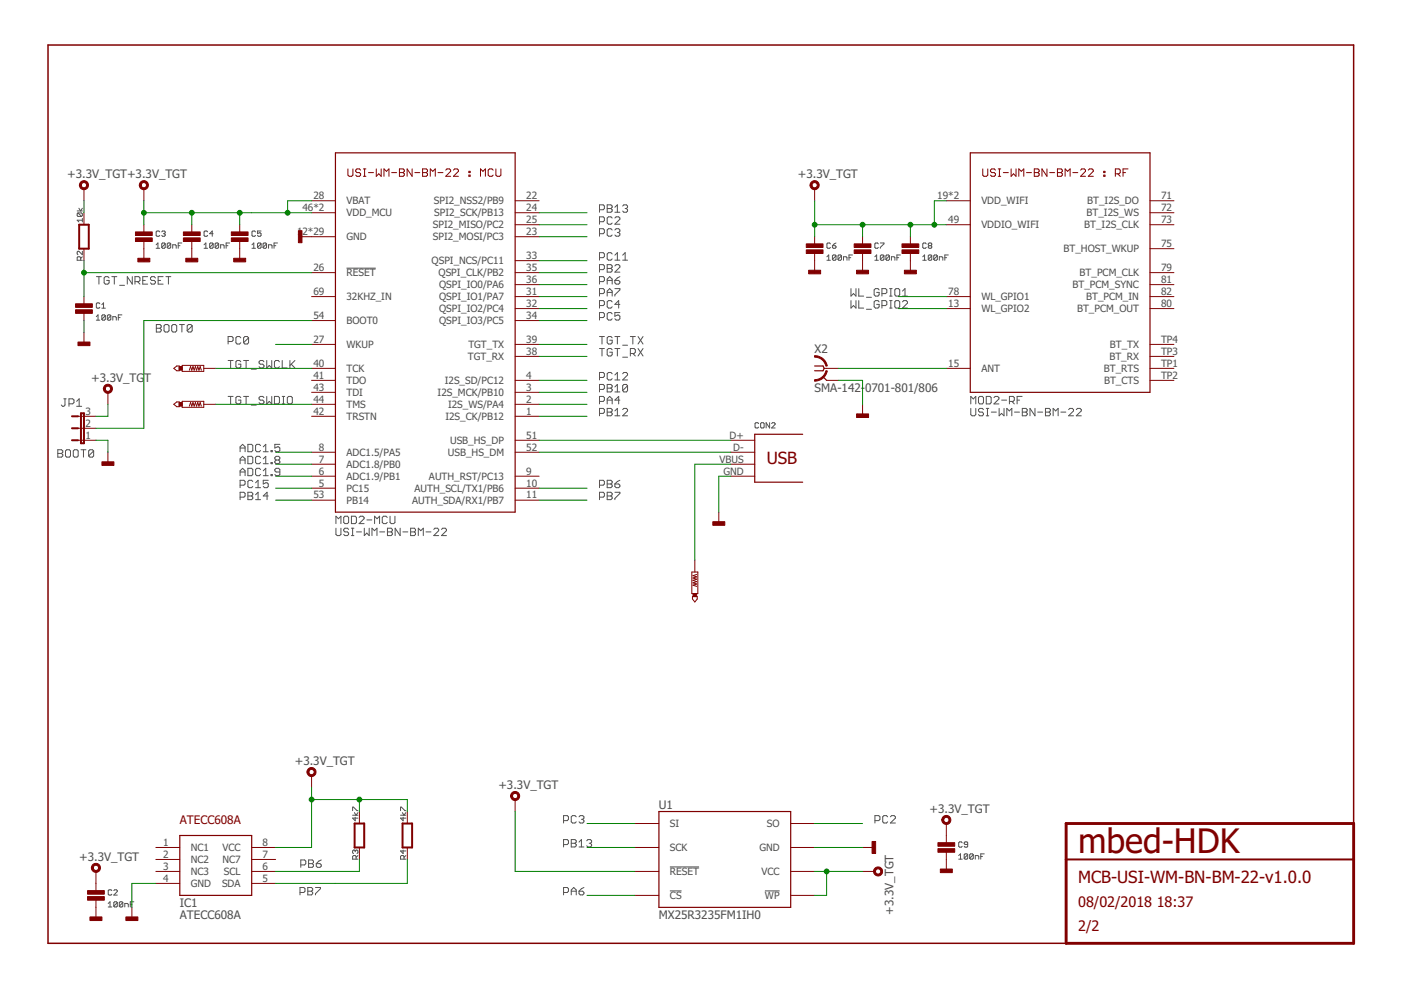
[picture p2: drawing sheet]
<svg xmlns="http://www.w3.org/2000/svg" width="297mm" height="210mm" viewBox="0 0 297 210" stroke-linecap="round" stroke-linejoin="round" font-family="sans-serif">
<g fill="none" stroke="#505050" stroke-width=".21">
<path d="M16.4 44.7h1.1M16.5 45.1h.8l.2 .2-.2 .6M16.5 45.1l-.1 .2 .1 .6h.8M16.5 45.1l.8 .8M16.7 44.2l.4 .5 .4-.5M17.1 55.2v-.6l-.2-.2h-.4l-.1 .2v.6h1.1M17.5 46.7h-1.1l.3 .4M17.5 46.3v.8M17.5 53.3v.7l-.8-.7-.3 .1v.4l.1 .2M17.5 54.4l-.4 .4M20.4 58.7h1.1M21 58.7v1.5"/>
<path d="M23.1 58.9l-.2-.2h-.6l-.2 .2v1.1l.2 .2h.6l.2-.2v-.5h-.5M23.7 58.7h1.1M24.2 58.7v1.5M28 58.7v1.5l-1-1.5v1.5M28.6 59.7h.8l.3-.2v-.6l-.3-.2h-.8v1.5M29.1 59.7l.6 .5M30.3 59.5h.5M31.3 58.7h-1v1.5h1M33 58.9l-.3-.2h-.5l-.3 .2v.3l.3 .3h.5l.3 .2v.3l-.3 .2h-.5l-.3-.2M33.1 52.6h.8M33.1 51.9l.4-.4v1.1M33.5 59.5h.6"/>
<path d="M33.9 49.2l-.2-.2h-.4l-.2 .2v.7l.2 .2h.4l.2-.2M34.3 49.2l.2-.2h.3l.2 .2-.2 .4M34.6 58.7h-1.1v1.5h1.1M34.6 49.6h.2M34.8 49.6l.2 .1-.2 .4h-.3l-.2-.2M35 51.7v.8l-.2 .1h-.3l-.2-.1M35 51.7l-.2-.2h-.3l-.2 .2v.8M35 51.7l-.7 .8M35.2 58.7h1M35.7 58.7v1.5M36.2 51.7v.8l-.2 .1h-.4l-.1-.1M36.2 51.7l-.2-.2h-.4l-.1 .2v.8"/>
<path d="M36.2 51.7l-.7 .8M36.6 52.6v-.7h.6l.2 .2v.5M37.8 52.1h.4M38.5 51.5h-.7v1.1M43.3 52.6h.7M43.3 51.9l.3-.4v1.1M44 49.2l-.2-.2h-.3l-.2 .2v.7l.2 .2h.3l.2-.2M45.2 51.7v.8l-.2 .1h-.4l-.2-.1M45.2 51.7l-.2-.2h-.4l-.2 .2v.8M45.2 51.7l-.8 .8M45.2 49.6h-.8l.6-.6v1.1M46.4 51.7v.8l-.2 .1h-.4l-.2-.1"/>
<path d="M46.4 51.7l-.2-.2h-.4l-.2 .2v.8M46.4 51.7l-.8 .8M46.8 52.6v-.7h.5l.2 .2v.5M47.9 52.1h.4M48.7 51.5h-.8v1.1M53.4 51.9l.4-.4v1.1M53.4 52.6h.8M54.2 49.2l-.2-.2h-.4l-.2 .2v.7l.2 .2h.4l.2-.2M55.4 51.7v.8l-.2 .1h-.4l-.2-.1M55.4 49h-.8v.6l.4-.2 .4 .2v.3l-.2 .2h-.4l-.2-.2M55.4 51.7l-.2-.2h-.4l-.2 .2v.8M55.4 51.7l-.8 .8"/>
<path d="M56.5 51.7v.8l-.2 .1h-.3l-.2-.1M56.5 51.7l-.2-.2h-.3l-.2 .2v.8M56.5 51.7l-.7 .8M56.9 52.6v-.7h.6l.2 .2v.5M58.1 52.1h.4M58.8 51.5h-.7v1.1M73.5 56.9h6.2M127.1 54.6h.8l.2-.2v-.6l-.2-.2h-.8v1.6M127.1 49.6h.8l.2-.3v-.5l-.2-.3h-.8v1.6M127.1 59.7h.8l.2-.2v-.6l-.2-.2h-.8v1.5M127.1 44.5h.8l.2-.3v-.5l-.2-.3h-.8v1.6M127.1 47h.8l.2-.2v-.6l-.2-.2h-.8v1.5"/>
<path d="M127.1 57.2h.8l.2-.3v-.5l-.2-.3h-.8v1.6M128.7 59.5h1.1M128.7 43.4h.8l.3 .3v.2l-.3 .3 .3 .3v.2l-.3 .3h-.8zM128.7 56.1h.8l.3 .3v.2l-.3 .3 .3 .3v.2l-.3 .3h-.8zM128.7 44.2h.8M128.7 56.9h.8M129.8 53.8l-.3-.2h-.5l-.3 .2v1.1l.3 .3h.5l.3-.3M129.8 48.8l-.3-.3h-.5l-.3 .3v1l.3 .3h.5l.3-.3M129.8 46.2l-.3-.2h-.5l-.3 .2v1.1l.3 .2h.5l.3-.2M130.4 55.2h1M130.4 59.5h.8l.2 .2v.3l-.2 .2h-.6l-.2-.2zM130.4 48.8l.2-.3h.6l.2 .3v.2l-.2 .3"/>
<path d="M130.4 46.2l.2-.2h.6l.2 .2v.3l-1 1h1M130.4 56.4l.2-.3h.6l.2 .3v.2l-1 1.1h1M130.4 45h1M130.4 43.9l.5-.5v1.6M130.4 54.1l.5-.5v1.6M130.9 49.3h.3M131.2 49.3l.2 .3v.2l-.2 .3h-.6l-.2-.3M131.4 58.7l-1 .8M132 55.2h1.1M132 43.7l.3-.3h.5l.3 .3v.2l-.3 .3M132 54.1l.5-.5v1.6M132.5 44.2h.3"/>
<path d="M132.8 44.2l.3 .3v.2l-.3 .3h-.5l-.3-.3M175.3 55.2h.8M175.3 54.4l.4-.3v1.1M176.1 51.7l-.2-.2h-.4l-.2 .2v.8l.2 .1h.4l.2-.1M176.5 52.1h.6l.1 .4-.1 .1h-.4l-.2-.1zM177.2 54.3v.7l-.1 .2h-.4l-.2-.2M177.2 54.3l-.1-.2h-.4l-.2 .2v.7M177.2 54.3l-.7 .7M177.2 51.5l-.7 .6M178.4 54.3v.7l-.2 .2h-.4l-.1-.2M178.4 54.3l-.2-.2h-.4l-.1 .2v.7M178.4 54.3l-.7 .7"/>
<path d="M178.8 55.2v-.8h.6l.2 .2v.6M180 54.6h.4M180.7 54.1h-.7v1.1M185.5 55.2h.7M185.5 54.4l.4-.3v1.1M186.2 51.7l-.1-.2h-.4l-.2 .2v.8l.2 .1h.4l.1-.1M186.6 51.5h.8v.2l-.8 .8v.1M187.4 54.3v.7l-.2 .2h-.4l-.2-.2M187.4 54.3l-.2-.2h-.4l-.2 .2v.7M187.4 54.3l-.8 .7M188.6 54.3v.7l-.2 .2h-.4l-.2-.2M188.6 54.3l-.2-.2h-.4l-.2 .2v.7"/>
<path d="M188.6 54.3l-.8 .7M189 55.2v-.8h.5l.2 .2v.6M190.2 54.6h.3M190.9 54.1h-.7v1.1M195.6 54.4l.4-.3v1.1M195.6 55.2h.8M196.4 51.7l-.2-.2h-.4l-.2 .2v.8l.2 .1h.4l.2-.1M197 52.1l-.2 .2 .2 .3h.4l.1-.1-.1-.4M197 52.1l-.2-.2 .2-.4h.4l.1 .2-.1 .4M197 52.1h.4M197.5 54.3v.7l-.1 .2h-.4l-.2-.2M197.5 54.3l-.1-.2h-.4l-.2 .2v.7"/>
<path d="M197.5 54.3l-.7 .7M198.7 54.3v.7l-.2 .2h-.3l-.2-.2M198.7 54.3l-.2-.2h-.3l-.2 .2v.7M198.7 54.3l-.7 .7M199.2 55.2v-.8h.5l.2 .2v.6M200.3 54.6h.4M201.1 54.1h-.8v1.1M20.4 67.1l.4-.3v1.1M20.4 67.9h.8M21.2 64.4l-.2-.2h-.4l-.2 .2v.8l.2 .1h.4l.2-.1M21.6 65.3h.7M21.6 64.6l.3-.4v1.1"/>
<path d="M22.3 67v.7l-.2 .2h-.3l-.2-.2M22.3 67l-.2-.2h-.3l-.2 .2v.7M22.3 67l-.7 .7M23.5 67v.7l-.2 .2h-.4l-.1-.2M23.5 67l-.2-.2h-.4l-.1 .2v.7M23.5 67l-.7 .7M23.9 67.9v-.8h.6l.2 .2v.6M25.1 67.3h.4M25.4 60.5h1M25.8 66.8h-.7v1.1M33.1 68.8h.8l.3 .3v.2l-.3 .3 .3 .3v.2l-.3 .3h-.8zM33.1 69.6h.8"/>
<path d="M35 68.8h.6l.2 .3v1l-.2 .3h-.6l-.2-.3v-1zM36.4 69.1l.3-.3h.5l.3 .3v1l-.3 .3h-.5l-.3-.3zM38.1 68.8h1M38.6 68.8v1.6M40.7 69.1l-.2-.3h-.6l-.2 .3v1M40.7 69.1v1l-.2 .3h-.6l-.2-.3M40.7 69.1l-1 1M48.4 76.4h1M48.4 72.4h.8l.2-.3v-.5l-.2-.2h-.8v1.5M48.9 76.4v1.6M51.1 71.6l-.3-.2h-.5l-.3 .2v1.1l.3 .2h.5l.3-.2M51.1 76.7l-.3-.3h-.5l-.3 .3v1l.3 .3h.5l.3-.3v-.5h-.6"/>
<path d="M51.6 76.4h1.1M52.2 76.4v1.6M52.7 71.6l-.3-.2h-.5l-.3 .2v1.1M52.7 71.6v1.1l-.3 .2h-.5l-.3-.2M52.7 71.6l-1.1 1.1M53.3 78.3h1M56 76.7l-.3-.3h-.5l-.3 .3v.3l.3 .2h.5l.3 .3v.2l-.3 .3h-.5l-.3-.3M56.6 76.4v1.6l.5-.5 .5 .5v-1.6M59.2 76.7l-.2-.3h-.5l-.3 .3v1l.3 .3h.5l.2-.3M59.8 76.4v1.6h1.1M61.5 76.4v1.6M61.7 77.2l.8 .8"/>
<path d="M62.5 76.4l-1 1.1M127.1 67.3h.8l.2-.2v-.6l-.2-.2h-.8v1.6M127.1 62.3h.8l.2-.3v-.5l-.2-.3h-.8v1.6M127.1 64.8h.8l.2-.3v-.5l-.2-.3h-.8v1.6M127.1 71.4h1M127.1 73.9h1M127.6 71.4v1.5M127.6 73.9v1.6M128.7 60.2v-1l.6-.5 .5 .5v1M128.7 62.8v-1.1l.6-.5 .5 .5v1.1M128.7 62h1.1M129.8 64l-.3-.3h-.5l-.3 .3v1l.3 .3h.5l.3-.3"/>
<path d="M129.8 66.5l-.3-.2h-.5l-.3 .2v1.1l.3 .3h.5l.3-.3M129.8 71.6l-.3-.2h-.5l-.3 .2v1.1l.3 .2h.5l.3-.2v-.6h-.5M129.8 74.2l-.3-.3h-.5l-.3 .3v1l.3 .3h.5l.3-.3v-.5h-.5M129.8 79.2l-.3-.2h-.5l-.3 .2v1.1l.3 .3h.5l.3-.3M130.4 61.2h1v.3l-1 1v.3M130.4 79.5l.5-.5v1.6M130.4 71.4h1M130.4 73.9h1M130.9 71.4v1.5M130.9 73.9v1.6M131.4 66.3h-1v.8l.5-.3h.3l.2 .3v.5l-.2 .3h-.6l-.2-.3M131.4 64.5h-1l.8-.8v1.6"/>
<path d="M132 79.2l.3-.2h.5l.3 .2v.3l-1.1 1.1h1.1M132 73.2h1.1M132 75.7h1.1M133.6 71.4h1.1M133.6 75h.8l.3-.3v-.5l-.3-.3h-.8v1.6M134.2 71.4v1.5M134.2 75l.5 .5M135.3 71.4l1 1.5M135.3 73.9l1 1.6M136.3 71.4l-1 1.5M136.3 73.9l-1 1.6M180.4 61.2v1.6l.6-.5 .5 .5v-1.6"/>
<path d="M180.4 63.7v1.6l.6-.5 .5 .5v-1.6M182.1 63.7v1.6h1M182.1 61.2v1.6h1M183.7 63h1.1M183.7 65.6h1.1M186.4 61.5l-.3-.3h-.5l-.3 .3v1l.3 .3h.5l.3-.3v-.5h-.5M186.4 64l-.3-.3h-.5l-.3 .3v1l.3 .3h.5l.3-.3v-.5h-.5M187 62.3h.8l.2-.3v-.5l-.2-.3h-.8v1.6M187 64.8h.8l.2-.3v-.5l-.2-.3h-.8v1.6M188.6 61.2h.5M188.6 63.7h.5M188.6 65.3h.5"/>
<path d="M188.6 62.8h.5M188.9 61.2v1.6M188.9 63.7v1.6M190 61.2h.5l.3 .3v1l-.3 .3h-.5l-.3-.3v-1zM190 63.7h.5l.3 .3v1l-.3 .3h-.5l-.3-.3v-1zM191.3 64l.3-.3h.5l.3 .3v.3l-1.1 1h1.1M191.3 62.8h1.1M191.3 61.7l.6-.5v1.6M12.3 95.4h.7l.3 .2v.3l-.3 .2 .3 .3v.3l-.3 .2h-.7zM12.3 96.1h.7M13.5 84.6h.5M13.8 84.6v1.3l-.3 .2h-.2l-.3-.2"/>
<path d="M13.9 95.6l.3-.2h.5l.2 .2v1.1l-.2 .2h-.5l-.3-.2zM14.6 85.6h.8l.3-.3v-.5l-.3-.2h-.8v1.5M15.8 95.4h.5l.3 .2v1.1l-.3 .2h-.5l-.3-.2v-1.1zM16.3 86.1h1M16.3 85.1l.5-.5v1.5M17.2 95.4h1M17.7 95.4v1.5M19.9 95.6l-.3-.2h-.5l-.3 .2v1.1M19.9 95.6v1.1l-.3 .2h-.5l-.3-.2M19.9 95.6l-1.1 1.1M48.4 84.1h1M48.9 84.1v1.5"/>
<path d="M50.9 95.8v-1.1l.5-.5 .6 .5v1.1M50.9 98.3v-1l.5-.5 .6 .5v1M50.9 95h1.1M50.9 97.5h1.1M51.1 84.3l-.3-.2h-.5l-.3 .2v1.1l.3 .2h.5l.3-.2v-.6h-.6M51.6 84.1h1.1M52.2 84.1v1.5M52.6 94.2h.7l.3 .3v1l-.3 .3h-.7zM52.6 96.8h.7l.3 .2v1.1l-.3 .2h-.7zM52.6 99.3h.7l.3 .2v1.1l-.3 .3h-.7zM53.3 85.9h1M55.2 94.5l-.2-.3h-.5l-.3 .3v1l.3 .3h.5l.2-.3"/>
<path d="M55.2 97l-.2-.2h-.5l-.3 .2v1.1l.3 .2h.5l.2-.2M55.2 99.5l-.2-.2h-.5l-.3 .2v1.1l.3 .3h.5l.2-.3M55.8 95.8h1.1M55.8 94.7l.5-.5v1.6M55.8 97.3l.5-.5v1.5M55.8 99.8l.5-.5v1.6M55.8 98.3h1.1M56 84.3l-.3-.2h-.5l-.3 .2v.3l.3 .2h.5l.3 .3v.3l-.3 .2h-.5l-.3-.2M56.6 84.1v1.5l.5-.5 .5 .5v-1.5M57.5 95.5h.2v.3h-.2zM57.5 98.1h.2v.2h-.2zM58.2 84.1h.8l.2 .2v1.1l-.2 .2h-.8z"/>
<path d="M58.5 97.5l-.2-.2v-.3l.2-.2h.6l.2 .2v.3l-.2 .2M58.5 97.5l-.2 .3v.3l.2 .2h.6l.2-.2v-.3l-.2-.3M58.5 97.5h.6M59.3 94.2h-1v.8l.5-.3h.3l.2 .3v.5l-.2 .3h-.6l-.2-.3M59.8 84.1h.6M59.8 85.6h.6M60.1 84.1v1.5M60.9 84.3l.3-.2h.5l.3 .2v1.1l-.3 .2h-.5l-.3-.2zM127.1 87.7h.8l.2-.3v-.6l-.2-.2h-.8v1.6M127.1 85.1h.8l.2-.3v-.5l-.2-.2h-.8v1.5M127.1 80h.8l.2-.2v-.6l-.2-.2h-.8v1.6M127.1 82.6h.8l.2-.3v-.5l-.2-.3h-.8v1.6"/>
<path d="M128.7 86.6h.8l.3 .2v.3l-.3 .3 .3 .3v.2l-.3 .3h-.8zM128.7 87.4h.8M128.7 84.8h1.1M128.7 81.5h.8l.3 .3v.2l-.3 .3 .3 .3v.2l-.3 .3h-.8zM128.7 85.6v-1l.6-.5 .5 .5v1M128.7 82.3h.8M130.4 88.2h1M130.4 82l.5-.5v1.6M130.4 87.1l.5-.5v1.6M130.4 80.6h1M130.4 83.1h1M131.4 84.8h-1l.8-.7v1.5"/>
<path d="M132 86.8l.3-.2h.5l.3 .2v.3l-1.1 1.1h1.1M133.1 81.8v1l-.3 .3h-.5l-.3-.3M133.1 81.8l-.3-.3h-.5l-.3 .3v1M133.1 81.8l-1.1 1M160.8 89.8l-.1-.2h-.4l-.2 .2v.8l.2 .1h.4l.1-.1M161.4 89.6h.4l.2 .2v.8l-.2 .1h-.4l-.1-.1v-.8zM163.2 89.6v1.1l-.8-1.1v1.1M163.6 89.8l.2-.2h.3l.2 .2-.7 .9h.7M205.8 85.6v-1.5l.6 .5 .5-.5v1.5M205.8 86.6v1.3l.3 .3h.5l.3-.3v-1.3M207.5 84.3l.2-.2h.6l.2 .2v1.1l-.2 .2h-.6l-.2-.2zM208.5 86.8l-.2-.2h-.6l-.2 .2v.3l.2 .3h.6l.2 .3v.2l-.2 .3h-.6l-.2-.3"/>
<path d="M209.1 88.2h.5M209.1 86.6h.5M209.1 84.1h.8l.2 .2v1.1l-.2 .2h-.8zM209.4 86.6v1.6M210.2 87.4h1M210.7 84.3l.3-.2h.5l.3 .2v.3l-1.1 1h1.1M211.8 86.6v1.6l.5-.5 .6 .5v-1.6M212.4 84.8h1M213.5 88.2v-1.6l.5 .5 .5-.5v1.6M214 85.1h.8l.3-.3v-.5l-.3-.2h-.8v1.5M214.5 85.1l.6 .5M215.1 87.4h1.1"/>
<path d="M215.6 84.8h.6M216.7 84.1h-1.1v1.5M216.7 86.6h.8l.3 .2v.3l-.3 .3 .3 .3v.2l-.3 .3h-.8zM216.7 87.4h.8M219.4 86.6v1.6l-1-1.6v1.6M220 87.4h1.1M221.7 86.6h.7l.3 .2v.3l-.3 .3 .3 .3v.2l-.3 .3h-.7zM221.7 87.4h.7M223.3 88.2v-1.6l.5 .5 .5-.5v1.6M224.9 87.4h1.1M226.6 86.8l.2-.2h.6l.2 .2v.3l-1 1.1h1M228.2 86.8l.3-.2h.5l.3 .2v.3l-1.1 1.1h1.1"/>
<path d="M50.9 102.9h.8l.3-.3v-.5l-.3-.3h-.8v1.6M50.9 105.4h.8l.3-.2v-.6l-.3-.2h-.8v1.5M50.9 100.9v-1.1l.5-.5 .6 .5v1.1M50.9 100.1h1.1M52.6 104.4h.7l.3 .2v.3l-.3 .3 .3 .2v.3l-.3 .2h-.7zM52.6 105.2h.7M53.6 102.1l-.3-.3h-.5l-.2 .3v1l.2 .3h.5l.3-.3M54.2 103.4h1M54.2 105.9h1M54.2 102.4l.5-.6v1.6M54.2 104.9l.5-.5v1.5M55.8 100.9h1.1"/>
<path d="M56.9 101.8h-1.1v.8l.5-.2h.3l.3 .2v.5l-.3 .3h-.5l-.3-.3M56.9 105.2h-1.1l.8-.8v1.5M57.5 100.6h.2v.3h-.2zM59.3 100.1h-.8l-.2-.3v-.3l.2-.2h.6l.2 .2v1.1l-.2 .3h-.6l-.2-.3M71.2 111v-1.5l.6 .5 .5-.5v1.5M71.2 112v1.3l.3 .3h.5l.3-.3v-1.3M73.1 109.5h.6l.2 .2v1.1l-.2 .2h-.6l-.2-.2v-1.1zM73.9 112.2l-.2-.2h-.6l-.2 .2v.3l.2 .3h.6l.2 .2v.3l-.2 .3h-.6l-.2-.3M74.5 113.6h.5M74.5 112h.5M74.5 109.5h.8l.3 .2v1.1l-.3 .2h-.8zM74.8 112v1.6"/>
<path d="M75.6 112.8h1M76.1 109.7l.3-.2h.5l.3 .2v.3l-1.1 1h1.1M77.2 112v1.6l.6-.6 .5 .6v-1.6M77.8 110.2h1M78.9 113.6v-1.6l.5 .5 .5-.5v1.6M79.4 111v-1.5l.5 .5 .6-.5v1.5M80.5 112.8h1.1M82.1 109.7l-.3-.2h-.5l-.3 .2v1.1l.3 .2h.5l.3-.2M82.1 112h.8l.3 .2v.3l-.3 .3 .3 .2v.3l-.3 .3h-.8zM82.1 112.8h.8M82.7 109.5v1.3l.3 .2h.5l.2-.2v-1.3M84.8 112v1.6l-1-1.6v1.6"/>
<path d="M85.4 112.8h1.1M87.1 112h.7l.3 .2v.3l-.3 .3 .3 .2v.3l-.3 .3h-.7zM87.1 112.8h.7M88.7 113.6v-1.6l.5 .5 .5-.5v1.6M90.3 112.8h1.1M92 112.2l.2-.2h.6l.2 .2v.3l-1 1.1h1M93.6 112.2l.3-.2h.5l.3 .2v.3l-1.1 1.1h1.1M127.1 102.9h.8l.2-.3v-.5l-.2-.3h-.8v1.6M127.1 105.4h.8l.2-.2v-.6l-.2-.2h-.8v1.5M128.7 101.8h.8l.3 .3v.3l-.3 .2 .3 .3v.2l-.3 .3h-.8zM128.7 104.4h.8l.3 .2v.3l-.3 .3 .3 .2v.3l-.3 .2h-.8zM128.7 102.6h.8"/>
<path d="M128.7 105.2h.8M130.4 102.6h.8l.2 .3v.2l-.2 .3h-.6l-.2-.3zM130.4 104.4h1v.2l-1 1.1v.2M131.4 101.8l-.5 .3-.5 .5M74.8 171.9v-.8l1.1 .8M74.8 172.8h1.1M75.1 172.3l.4 .5 .4-.5M75.3 173.3v.7l-.5-.5h1.1M84.9 172.8h1.1M84.9 171.9v-.8l1.1 .8M85.3 172.3l.4 .5 .3-.5M85.5 173.3v.7l-.6-.5h1.1"/>
<path d="M119.5 179.1h.8l.2-.3v-.5l-.2-.3h-.8v1.6M119.5 174h.8l.2-.3v-.5l-.2-.3h-.8v1.6M121.1 178h.8l.3 .3v.2l-.3 .3 .3 .3v.2l-.3 .3h-.8zM121.1 178.8h.8M122.2 173.2l-.3-.3h-.5l-.3 .3v1l.3 .3h.5l.3-.3M122.8 173.2l.2-.3h.5l.3 .3v.3l-.3 .2M122.8 179.6h1M122.8 178.5l.5-.5v1.6M123.3 173.7h.2M123.5 173.7l.3 .3v.2l-.3 .3h-.5l-.2-.3M124.4 178.3l.3-.3h.5l.2 .3v.2l-.2 .3M124.9 178.8h.3"/>
<path d="M125.2 178.8l.2 .3v.2l-.2 .3h-.5l-.3-.3M185.5 174h.8l.3-.3v-.5l-.3-.3h-.8v1.6M188.2 173.2l-.3-.3h-.5l-.2 .3v1l.2 .3h.5l.3-.3M188.8 173.2l.2-.3h.6l.2 .3v.3l-1 1h1M204 178.7l-.2-.2h-.3l-.2 .2v.7l.2 .2h.3l.2-.2M205.2 179h-.6l-.2-.1 .2-.4h.4l.2 .2v.7l-.2 .2h-.4l-.2-.2M22.9 191.6l.4-.4v1.1M22.9 192.3h.8M23.7 188.8l-.2-.1h-.4l-.2 .1v.8l.2 .2h.4l.2-.2M24.1 188.8l.2-.1 .6 .1v.2l-.8 .8h.8M24.9 191.4v.7l-.2 .2-.6-.2M24.9 191.4l-.2-.2-.6 .2v.7"/>
<path d="M24.9 191.4l-.8 .7M26 191.4v.7l-.2 .2-.5-.2M26 191.4l-.2-.2-.5 .2v.7M26 191.4l-.7 .7M26.5 192.3v-.7h.5l.2 .1v.6M27.6 191.7h.4M28.4 191.2h-.8v1.1M63.6 189.2h.8l.3-.2v-.6l-.3-.2h-.8v1.5M63.8 183.4h.8l.2-.3v-.5l-.2-.3h-.8v1.6M65.3 188.2h.7l.3 .2v.3l-.3 .3 .3 .2v.3l-.3 .2h-.7zM65.3 189h.7M65.4 182.3h.8l.3 .3v.3l-.3 .2 .3 .3v.2l-.3 .3h-.8z"/>
<path d="M65.4 183.1h.8M66.9 188.2h1v.2l-1 1.1v.2M67.1 183.1h.7l.3 .3v.2l-.3 .3h-.5l-.2-.3zM68.1 182.3l-.5 .3-.5 .5M75.3 180.4l-.2-.2-.3 .2v.4l.2 .2M75.3 180.4v.2M75.3 180.4l.2-.2 .4 .2v.4l-.2 .2M75.5 182.2v-.6l-.2-.2h-.3l-.2 .2v.6h1.1M75.9 181.4l-.4 .4M85.5 180.2v.8l-.6-.6h1.1M85.7 182.2v-.6l-.2-.2h-.4l-.2 .2v.6h1.1M86 181.4l-.3 .4"/>
<path d="M119.5 189.2h.8l.2-.2v-.6l-.2-.2h-.8v1.5M121.1 189.7v-1l.5-.5 .6 .5v1M121.1 189h1.1M122.8 189h.7l.3 .2v.3l-.3 .2h-.5l-.2-.2zM123.8 188.2l-.5 .2-.5 .6M142 183.8h6.2M142 188.9h2.5M162.2 188.9h3.1M203.3 181.4l.3-.4v1.2M203.3 182.2h.7M205.2 181.2v.8l-.2 .2h-.4l-.2-.2M205.2 181.2l-.2-.2h-.4l-.2 .2v.8"/>
<path d="M205.2 181.2l-.8 .8M206.4 181.2v.8l-.2 .2h-.4l-.2-.2M206.4 181.2l-.2-.2h-.4l-.2 .2v.8M206.4 181.2l-.8 .8M206.8 182.2v-.8h.5l.2 .2v.6M207.9 181.6h.4M208.7 181h-.8v1.2"/>
</g>
<path d="M287 174.6v-165.1h-276.8v190.5h215.8" fill="none" stroke="#800000" stroke-width=".32"/>
<path d="M226 174.6h61v25.4h-61z" fill="none" stroke="#800000" stroke-width=".61"/>
<path d="M16.8 47.6h2v5.1h-2zM15.3 88.3h1.2M15.3 90.8h1.2M15.3 93.3h1.2M17.2 87.6h.6v6.4h-.6zM75.2 174.6h2v5.1h-2zM85.3 174.6h2.1v5.1h-2.1zM226 182.2h61" fill="none" stroke="#800000" stroke-width=".42"/>
<g fill="none" stroke="#800000" stroke-width=".21">
<path d="M73.8 35.8v1.3l.2 .3h.5l.3-.3v-1.3M76.5 36.1l-.3-.3h-.5l-.3 .3v.2l.3 .3h.5l.3 .3v.2l-.3 .3h-.5l-.3-.3M77 37.4h.6M77 35.8h.6M77.3 35.8v1.6M78.1 36.6h1.1M79.8 35.8v1.6l.5-.5 .5 .5v-1.6M81.4 37.4v-1.6l.5 .5 .6-.5v1.6M83 36.6h1.1M84.7 35.8h.8l.2 .3v.2l-.2 .3 .2 .3v.2l-.2 .3h-.8zM84.7 36.6h.8M87.4 35.8v1.6l-1.1-1.6v1.6"/>
<path d="M87.9 36.6h1.1M89.6 35.8h.8l.2 .3v.2l-.2 .3 .2 .3v.2l-.2 .3h-.8zM89.6 36.6h.8M91.2 37.4v-1.6l.6 .5 .5-.5v1.6M92.9 36.6h1M94.5 36.1l.3-.3h.5l.2 .3v.2l-1 1.1h1M96.1 36.1l.3-.3h.5l.3 .3v.2l-1.1 1.1h1.1M99.4 37.1h.3v.3h-.3zM99.4 36.3h.3v.3h-.3zM101.9 37.4v-1.6l.5 .5 .5-.5v1.6M104.6 36.1l-.3-.3h-.5l-.3 .3v1l.3 .3h.5l.3-.3M105.1 35.8v1.3l.3 .3h.5l.3-.3v-1.3"/>
<path d="M208.4 35.8v1.3l.2 .3h.5l.3-.3v-1.3M211.1 36.1l-.3-.3h-.5l-.3 .3v.2l.3 .3h.5l.3 .3v.2l-.3 .3h-.5l-.3-.3M211.6 37.4h.6M211.6 35.8h.6M211.9 35.8v1.6M212.7 36.6h1.1M214.4 35.8v1.6l.5-.5 .5 .5v-1.6M216 37.4v-1.6l.5 .5 .6-.5v1.6M217.6 36.6h1.1M219.3 35.8h.8l.2 .3v.2l-.2 .3 .2 .3v.2l-.2 .3h-.8zM219.3 36.6h.8M222 35.8v1.6l-1.1-1.6v1.6"/>
<path d="M222.5 36.6h1.1M224.2 35.8h.8l.2 .3v.2l-.2 .3 .2 .3v.2l-.2 .3h-.8zM224.2 36.6h.8M225.8 37.4v-1.6l.6 .5 .5-.5v1.6M227.5 36.6h1M229.1 36.1l.3-.3h.5l.2 .3v.2l-1 1.1h1M230.7 36.1l.3-.3h.5l.3 .3v.2l-1.1 1.1h1.1M234 37.1h.3v.3h-.3zM234 36.3h.3v.3h-.3zM236.5 36.9h.8l.2-.3v-.5l-.2-.3h-.8v1.6M237 36.9l.5 .5M238.1 36.6h.5"/>
<path d="M239.2 35.8h-1.1v1.6M17.8 40v2.6M17.8 45.1v2.5M17.8 52.7v2.6M30.5 40v2.6M30.5 47.6v1.6M30.5 51.2v4.1M40.7 47.6v1.6M40.7 51.2v4.1M50.8 47.6v1.6M50.8 51.2v4.1M63.5 50.2h7.6"/>
<path d="M66.1 42.6h5M66.1 45.1h5M66.1 57.8h5M109.2 42.6h5.1M109.2 45.1h5.1M109.2 47.6h5.1M109.2 50.2h5.1M109.2 57.8h5.1M109.2 55.3h5.1M172.7 40v2.6M172.7 50.2v1.5M172.7 53.7v4.1"/>
<path d="M182.9 50.2v1.5M182.9 53.7v4.1M193 50.2v1.5M193 53.7v4.1M200.6 42.6h5.1M200.6 47.6h5.1M243.8 42.6h5.1M243.8 45.1h5.1M243.8 47.6h5.1M243.8 57.8h5.1M243.8 52.7h5.1M17.8 62.9v1.5"/>
<path d="M17.8 66.4v1.6M17.8 70.5v2.5M36.9 78.1l.6-.5h.5v1h-.5zM38.6 77.5h4.6v1.2h-4.6zM40.2 78.5l.2-.8 .3 .8 .2-.8 .3 .8 .2-.8 .3 .8 .2-.8 .3 .8 .2-.8 .3 .8M43.2 78.1h2.5M66.1 78.1h5M66.1 73h5M66.1 62.9h5M66.1 68h5M109.2 73h5.1M109.2 60.3h5.1"/>
<path d="M109.2 62.9h5.1M109.2 65.4h5.1M109.2 75.6h5.1M109.2 68h5.1M174.8 78.1h3M200.6 78.1h5.1M200.6 62.9h5.1M200.6 65.4h5.1M243.8 78.1h5.1M243.8 73h5.1M243.8 60.3h5.1M243.8 62.9h5.1"/>
<path d="M243.8 65.4h5.1M243.8 75.6h5.1M16.5 88.3h3.8M16.5 90.8h3.8M16.5 93.3h3.8M22.9 83.2v2.5M22.9 95.9v2.5M36.9 85.7l.6-.5h.5v1h-.5zM38.6 85.1h4.6v1.3h-4.6zM40.2 86.1l.2-.8 .3 .8 .2-.8 .3 .8 .2-.8 .3 .8 .2-.8 .3 .8 .2-.8 .3 .8M43.2 85.7h2.5M66.1 85.7h5"/>
<path d="M66.1 88.3h5M66.1 83.2h5M66.1 80.6h5M66.1 95.9h5M66.1 98.4h5M109.2 85.7h5.1M109.2 88.3h5.1M109.2 93.3h5.1M109.2 83.2h5.1M109.2 80.6h5.1M109.2 95.9h5.1M154.9 93.3h5.1"/>
<path d="M154.9 95.9h5.1M154.9 98.4h5.1M175.3 80.6h2.5M182.9 85.7v2.6M243.8 80.6h5.1M66.1 101h5M66.1 103.5h5M66.1 106h5M109.2 101h5.1M109.2 103.5h5.1M109.2 106h5.1M147.3 118.7v2.6"/>
<path d="M152.4 108.6v2.5M154.9 101h5.1M146.7 121.3h1.3v4.6h-1.3zM146.8 126.5h1v.5l-.5 .6-.5-.6zM147.7 121.8l-.8 .2 .8 .3-.8 .3 .8 .2-.8 .3 .8 .2-.8 .3 .8 .2-.8 .3 .8 .2M33 179.7h5.1M53.4 179.7h5M66.1 164.4v2.6M76.2 172.1v2.5M76.2 179.7v2.5M86.4 172.1v2.5M86.4 179.7v2.5"/>
<path d="M109.2 169.5v2.6M134.6 179.7h5.1M134.6 174.6h5.1M167.6 179.7h5.1M167.6 174.6h5.1M182.9 179.7h2.5M200.6 174.6v4.1M20.3 184.8v4M20.3 190.9v4M28 192.4v2.5M33 187.3h5.1M33 184.8h5.1"/>
<path d="M33 182.2h5.1M53.4 187.3h5M53.4 184.8h5M53.4 182.2h5M134.6 184.8h5.1M134.6 189.8h5.1M167.6 184.8h5.1M167.6 189.8h5.1M182.9 184.8h2.5M200.6 180.7v4.1"/>
</g>
<path d="M71.1 32.4h38.1v76.2h-38.1zM205.7 32.4h38.1v50.8h-38.1zM172.7 77.6h1.8l.3 .5-.3 .5h-1.8M174.5 79.9l.8 .7M170.2 92.1h-10.2v10.1h10.2M38.1 177.1h15.3v12.7h-15.3zM139.7 172.1h27.9v20.3h-27.9z" fill="none" stroke="#800000" stroke-width=".25"/>
<g fill="#800000" stroke="#800000" stroke-width=".21">
<path d="M26.7 194.4h2.5v.8h-2.5z"/>
<path d="M18.6 188.8h3.5v.8h-3.5z"/>
<path d="M18.6 190.1h3.5v.8h-3.5z"/>
<path d="M19.1 194.4h2.5v.8h-2.5z"/>
<path d="M184.9 178.4h.8v2.6h-.8z"/>
<path d="M198.9 178.7h3.5v.7h-3.5z"/>
<path d="M198.9 179.9h3.5v.8h-3.5z"/>
<path d="M199.4 184.3h2.5v.7h-2.5z"/>
<path d="M16 64.4h3.6v.8h-3.6z"/>
<path d="M16 65.7h3.6v.7h-3.6z"/>
<path d="M16.5 72.5h2.6v.8h-2.6z"/>
<path d="M38 85.3h.6v.8h-.6z"/>
<path d="M38 77.7h.6v.8h-.6z"/>
<path d="M21.6 97.9h2.6v.8h-2.6z"/>
<path d="M49 49.2h3.6v.7h-3.6z"/>
<path d="M49 50.4h3.6v.8h-3.6z"/>
<path d="M38.9 49.2h3.5v.7h-3.5z"/>
<path d="M38.9 50.4h3.5v.8h-3.5z"/>
<path d="M39.4 54.8h2.5v.7h-2.5z"/>
<path d="M49.6 54.8h2.5v.7h-2.5z"/>
<path d="M28.7 49.2h3.6v.7h-3.6z"/>
<path d="M28.7 50.4h3.6v.8h-3.6z"/>
<path d="M29.2 54.8h2.6v.7h-2.6z"/>
<path d="M191.2 51.7h3.6v.8h-3.6z"/>
<path d="M191.2 53h3.6v.7h-3.6z"/>
<path d="M181.1 51.7h3.6v.8h-3.6z"/>
<path d="M181.1 53h3.6v.7h-3.6z"/>
<path d="M170.9 51.7h3.6v.8h-3.6z"/>
<path d="M170.9 53h3.6v.7h-3.6z"/>
<path d="M171.4 57.3h2.6v.8h-2.6z"/>
<path d="M181.6 57.3h2.5v.8h-2.5z"/>
<path d="M191.7 57.3h2.6v.8h-2.6z"/>
<path d="M151.1 110.6h2.6v.8h-2.6z"/>
<path d="M146.9 125.9h.8v.6h-.8z"/>
<path d="M63.3 48.9h.7v2.6h-.7z"/>
<path d="M181.6 87.8h2.5v.7h-2.5z"/>
</g>
<g fill="#800000" stroke="#800000" stroke-width=".21">
<path d="M65.3 163.1a.96 .96 0 0 1 1.5 .1 .96 .96 0 0 1-.5 1.4 .96 .96 0 0 1-1.2-.9h.4a.56 .56 0 0 1 .8-.6 .56 .56 0 0 1 .2 .9 .56 .56 0 0 1-1-.1v-.2h-.4z" fill-rule="evenodd"/>
<path d="M19.6 183.4a.97 .97 0 0 1 1.5 .1 .97 .97 0 0 1-.5 1.4 .97 .97 0 0 1-1.2-.9h.4a.56 .56 0 0 1 .8-.5 .56 .56 0 0 1 .1 1 .56 .56 0 0 1-.9-.3v-.2h-.4z" fill-rule="evenodd"/>
<path d="M185.4 184.2a.96 .96 0 0 1 1.6 0 .96 .96 0 0 1-.6 1.5 .96 .96 0 0 1-1.2-.9h.4a.56 .56 0 0 1 .8-.6 .56 .56 0 0 1 .2 .9 .56 .56 0 0 1-.9-.1l-.1-.2h-.4z" fill-rule="evenodd"/>
<path d="M108.5 168.2a.96 .96 0 0 1 1.5 0 .96 .96 0 0 1-.5 1.5 .96 .96 0 0 1-1.2-.9h.4a.56 .56 0 0 1 .8-.5 .56 .56 0 0 1 .1 .9 .56 .56 0 0 1-.9-.2v-.2h-.4z" fill-rule="evenodd"/>
<path d="M199.9 173.2a.96 .96 0 0 1 1.5 .1 .96 .96 0 0 1-.4 1.4 .96 .96 0 0 1-1.3-.9h.4a.56 .56 0 0 1 .8-.4 .56 .56 0 0 1 .1 .9 .56 .56 0 0 1-.9-.3v-.2h-.4z" fill-rule="evenodd"/>
<path d="M17 38.7a.97 .97 0 0 1 1.6 0 .97 .97 0 0 1-.5 1.5 .97 .97 0 0 1-1.3-.9h.5a.56 .56 0 0 1 .7-.5 .56 .56 0 0 1 .2 .9 .56 .56 0 0 1-.9-.3v-.1h-.5z" fill-rule="evenodd"/>
<path d="M22.1 81.8a.97 .97 0 0 1 1.6 .1 .97 .97 0 0 1-.5 1.5 .97 .97 0 0 1-1.3-1h.4a.56 .56 0 0 1 .8-.5 .56 .56 0 0 1 .2 .9 .56 .56 0 0 1-.9-.2l-.1-.2h-.4z" fill-rule="evenodd"/>
<path d="M29.7 38.7a.97 .97 0 0 1 1.6 0 .97 .97 0 0 1-.5 1.5 .97 .97 0 0 1-1.3-.9h.4a.56 .56 0 0 1 .8-.6 .56 .56 0 0 1 .2 .9 .56 .56 0 0 1-.9-.2l-.1-.1h-.4z" fill-rule="evenodd"/>
<path d="M172 38.7a.97 .97 0 0 1 1.5 0 .97 .97 0 0 1-.5 1.5 .97 .97 0 0 1-1.3-.9h.4a.56 .56 0 0 1 .8-.6 .56 .56 0 0 1 .2 .9 .56 .56 0 0 1-.9-.2l-.1-.1h-.4z" fill-rule="evenodd"/>
<path d="M172.7 75.4a2.67 2.67 0 0 1 2.7 2.2h-.3a2.39 2.39 0 0 0-2.4-1.9z" fill-rule="evenodd"/>
<path d="M172.7 80.5a2.45 2.45 0 0 0 2.4-1.9l.3 .1a2.69 2.69 0 0 1-2.7 2.1z" fill-rule="evenodd"/>
</g>
<g fill="none" stroke="#008000" stroke-width=".21">
<path d="M17.8 42.6v2.5M17.8 55.3v7.6M17.8 57.8h48.3M30.5 45.1h35.6M30.5 42.6v5M40.7 45.1v2.5M50.8 45.1v2.5M66.1 42.6h-5.1v2.5M114.3 45.1h10.2M114.3 47.6h10.2M114.3 57.8h10.2M114.3 50.2h10.2"/>
<path d="M114.3 55.3h10.2M172.7 47.6h27.9M172.7 42.6v7.6M182.9 47.6v2.6M193 47.6v2.6M200.6 42.6h-2.5v5M17.8 68v2.5M45.7 78.1h20.4M58.4 73h7.7M66.1 68h-35.6v22.8h-10.2M114.3 68h10.2M114.3 73h10.2"/>
<path d="M114.3 75.6h10.2M114.3 60.3h10.2M114.3 62.9h10.2M114.3 65.4h10.2M177.8 78.1h22.8M190.5 62.9h10.1M190.5 65.4h10.1M20.3 93.3h2.6v2.6M22.9 85.7v2.6h-2.6M45.7 85.7h20.4M58.4 95.9h7.7M58.4 98.4h7.7"/>
<path d="M114.3 93.3h40.6M114.3 80.6h10.2M114.3 88.3h10.2M114.3 85.7h10.2M114.3 95.9h40.6M114.3 83.2h10.2M154.9 98.4h-7.6v20.3M177.8 80.6h5.1v5.1M58.4 101h7.7M58.4 103.5h7.7M58.4 106h7.7M114.3 103.5h10.2"/>
<path d="M114.3 106h10.2M154.9 101h-2.5v7.6M66.1 167v12.7h-7.7M66.1 169.5h20.3v2.6M76.2 169.5v2.6M109.2 172.1v12.7h25.4M124.5 179.7h10.1M124.5 174.6h10.1M172.7 179.7h10.2M172.7 174.6h10.2M33 187.3h-5v5.1M76.2 182.2v2.6h-17.8"/>
<path d="M86.4 182.2v5.1h-28M124.5 189.8h10.1M172.7 184.8h10.2M175.3 184.8v5h-2.6"/>
</g>
<g fill="#008000" stroke="#008000" stroke-width=".21">
<circle cx="66.1" cy="169.5" r=".51"/>
<circle cx="76.2" cy="169.5" r=".51"/>
<circle cx="175.3" cy="184.8" r=".51"/>
<circle cx="50.8" cy="45.1" r=".51"/>
<circle cx="40.7" cy="45.1" r=".51"/>
<circle cx="61" cy="45.1" r=".51"/>
<circle cx="30.5" cy="45.1" r=".51"/>
<circle cx="198.1" cy="47.6" r=".51"/>
<circle cx="182.9" cy="47.6" r=".51"/>
<circle cx="193" cy="47.6" r=".51"/>
<circle cx="172.7" cy="47.6" r=".51"/>
<circle cx="17.8" cy="57.8" r=".51"/>
</g>
<text font-size="7.2" fill="#800000" x="228.6" y="181">mbed-HDK</text>
<g font-size="3.6" fill="#800000">
<text x="162.6" y="98.4">USB</text>
<text x="228.6" y="187.3">MCB-USI-WM-BN-BM-22-v1.0.0</text>
</g>
<g font-size="3.1" fill="#800000">
<text x="228.6" y="192.4">08/02/2018</text>
<text x="228.6" y="197.5">2/2</text>
<text x="245.2" y="192.4">18:37</text>
</g>
<g font-size="2.5" fill="#505050">
<text x="14.2" y="37.7">+3.3V_TGT+3.3V_TGT</text>
<text x="169.2" y="37.7">+3.3V_TGT</text>
<text x="172.7" y="74.8">X2</text>
<text x="19.3" y="80.9">+3.3V_TG</text>
<text x="30.6" y="80.9">T</text>
<text x="172.7" y="83.2">SMA-142-</text>
<text x="183.4" y="83.2">0701-801/806</text>
<text x="62.5" y="162.2">+3.3V_TGT</text>
<text x="105.7" y="167.2">+3.3V_TGT</text>
<text x="139.7" y="171.6">U1</text>
<text x="197.1" y="172.3">+3.3V_TGT</text>
<text x="16.8" y="182.5">+3.3V_TGT</text>
<text x="38.1" y="194.9">ATECC608A</text>
<text x="38.1" y="192.4">IC1</text>
<text x="139.7" y="194.9">MX25R3235FM1IH0</text>
<text x="189.5" y="193.9" transform="rotate(-90 189.5 193.9)">+3.3V_TGT</text>
</g>
<text font-size="2.5" fill="#800000" x="38.1" y="174.6">ATECC608A</text>
<g font-size="2.1" fill="#505050">
<text x="64.1" y="44.7">46*2</text>
<text x="66.5" y="42.2">28</text>
<text x="73.5" y="43.3">VBAT</text>
<text x="73.5" y="45.9">VDD_MCU</text>
<text x="92" y="43.3">SPI2_NSS2/PB9</text>
<text x="92" y="45.9">SPI2_SCK/PB13</text>
<text x="111.6" y="42.2">22</text>
<text x="111.6" y="44.7">24</text>
<text x="111.6" y="47.3">25</text>
<text x="198.7" y="42.2">19*2</text>
<text x="201.1" y="47.3">49</text>
<text x="208.1" y="43.3">VDD_WIFI</text>
<text x="230.4" y="45.9">BT_I2S_WS</text>
<text x="230.5" y="43.3">BT_I2S_DO</text>
<text x="246.2" y="42.2">71</text>
<text x="246.2" y="44.7">72</text>
<text x="246.2" y="47.3">73</text>
<text x="63" y="49.8">1</text>
<text x="64.1" y="49.8">2*29</text>
<text x="73.5" y="50.9">GND</text>
<text x="91.8" y="48.4">SPI2_MISO/PC2</text>
<text x="91.8" y="50.9">SPI2_MOSI/PC3</text>
<text x="111.6" y="49.8">23</text>
<text x="208.1" y="48.4">VDDIO_WIFI</text>
<text x="225.5" y="53.5">BT_HOST_WKUP</text>
<text x="229.9" y="48.4">BT_I2S_CLK</text>
<text x="246.2" y="52.4">75</text>
<text x="66.5" y="57.4">26</text>
<text x="73.5" y="58.6">RESET</text>
<text x="91.5" y="56">QSPI_NCS/PC11</text>
<text x="93" y="58.6">QSPI_CLK/PB2</text>
<text x="111.6" y="54.9">33</text>
<text x="111.6" y="57.4">35</text>
<text x="111.6" y="60">36</text>
<text x="228.9" y="58.6">BT_PCM_CLK</text>
<text x="246.2" y="57.4">79</text>
<text x="246.2" y="60">81</text>
<text x="66.5" y="62.5">69</text>
<text x="73.5" y="63.6">32KHZ_IN</text>
<text x="93.1" y="61.1">QSPI_IO0/PA6</text>
<text x="93.1" y="63.6">QSPI_IO1/PA7</text>
<text x="111.6" y="62.5">31</text>
<text x="111.6" y="65.1">32</text>
<text x="201.1" y="62.5">78</text>
<text x="201.1" y="65.1">13</text>
<text x="208.1" y="63.6">WL_GPIO1</text>
<text x="227.4" y="61.1">BT_PCM_SYNC</text>
<text x="230.3" y="63.6">BT_PCM_IN</text>
<text x="246.2" y="65.1">80</text>
<text x="246.2" y="62.5">82</text>
<text x="66.5" y="67.6">54</text>
<text x="73.5" y="68.7">BOOT0</text>
<text x="93.1" y="66.2">QSPI_IO2/PC4</text>
<text x="93.1" y="68.7">QSPI_IO3/PC5</text>
<text x="111.6" y="67.6">34</text>
<text x="208.1" y="66.2">WL_GPIO2</text>
<text x="228.4" y="66.2">BT_PCM_OUT</text>
<text x="66.5" y="72.7">27</text>
<text x="66.5" y="77.8">40</text>
<text x="73.5" y="73.8">WKUP</text>
<text x="99.2" y="76.3">TGT_RX</text>
<text x="99.3" y="73.8">TGT_TX</text>
<text x="111.6" y="72.7">39</text>
<text x="111.6" y="75.2">38</text>
<text x="201.1" y="77.8">15</text>
<text x="235.2" y="76.3">BT_RX</text>
<text x="235.3" y="73.8">BT_TX</text>
<text x="246.2" y="72.7">TP4</text>
<text x="246.2" y="75.2">TP3</text>
<text x="246.2" y="77.8">TP1</text>
<text x="66.5" y="80.3">41</text>
<text x="66.5" y="82.8">43</text>
<text x="73.5" y="78.9">TCK</text>
<text x="73.5" y="81.4">TDO</text>
<text x="73.5" y="84">TDI</text>
<text x="92.8" y="84">I2S_MCK/PB10</text>
<text x="94.3" y="81.4">I2S_SD/PC12</text>
<text x="111.6" y="82.8">3</text>
<text x="111.6" y="80.3">4</text>
<text x="208.1" y="78.9">ANT</text>
<text x="234" y="78.9">BT_RTS</text>
<text x="234.1" y="81.4">BT_CTS</text>
<text x="246.2" y="80.3">TP2</text>
<text x="18.2" y="87.9">3</text>
<text x="66.5" y="85.4">44</text>
<text x="66.5" y="87.9">42</text>
<text x="73.5" y="86.5">TMS</text>
<text x="73.5" y="89">TRSTN</text>
<text x="94.4" y="89">I2S_CK/PB12</text>
<text x="95" y="86.5">I2S_WS/PA4</text>
<text x="111.6" y="87.9">1</text>
<text x="111.6" y="85.4">2</text>
<text x="18.2" y="93">1</text>
<text x="18.2" y="90.5">2</text>
<text x="67.6" y="95.5">8</text>
<text x="95.4" y="94.1">USB_HS_DP</text>
<text x="111.6" y="93">51</text>
<text x="111.6" y="95.5">52</text>
<text x="154.7" y="93">D+</text>
<text x="155.4" y="95.5">D-</text>
<text x="67.6" y="98.1">7</text>
<text x="67.6" y="100.6">6</text>
<text x="73.5" y="96.7">ADC1.5/PA5</text>
<text x="73.5" y="99.2">ADC1.8/PB0</text>
<text x="73.5" y="101.7">ADC1.9/PB1</text>
<text x="90.9" y="101.7">AUTH_RST/PC13</text>
<text x="95" y="96.7">USB_HS_DM</text>
<text x="111.6" y="100.6">9</text>
<text x="152.6" y="98.1">VBUS</text>
<text x="153.4" y="100.6">GND</text>
<text x="66.5" y="105.7">53</text>
<text x="67.6" y="103.2">5</text>
<text x="73.5" y="104.3">PC15</text>
<text x="73.5" y="106.8">PB14</text>
<text x="87.4" y="106.8">AUTH_SDA/RX1/PB7</text>
<text x="87.9" y="104.3">AUTH_SCL/TX1/PB6</text>
<text x="111.6" y="103.2">10</text>
<text x="111.6" y="105.7">11</text>
<text x="34.6" y="179.3">1</text>
<text x="55.7" y="179.3">8</text>
<text x="142" y="175.4">SI</text>
<text x="162.6" y="175.4">SO</text>
<text x="34.6" y="181.9">2</text>
<text x="34.6" y="184.4">3</text>
<text x="40.5" y="180.5">NC1</text>
<text x="40.5" y="183">NC2</text>
<text x="40.5" y="185.5">NC3</text>
<text x="47.1" y="183">NC7</text>
<text x="47.2" y="180.5">VCC</text>
<text x="47.5" y="185.5">SCL</text>
<text x="55.7" y="184.4">6</text>
<text x="55.7" y="181.9">7</text>
<text x="142" y="180.5">SCK</text>
<text x="142" y="185.5">RESET</text>
<text x="161" y="180.5">GND</text>
<text x="161.4" y="185.5">VCC</text>
<text x="34.6" y="187">4</text>
<text x="40.5" y="188.1">GND</text>
<text x="47.1" y="188.1">SDA</text>
<text x="55.7" y="187">5</text>
<text x="142" y="190.6">CS</text>
<text x="162.2" y="190.6">WP</text>
</g>
</svg>
